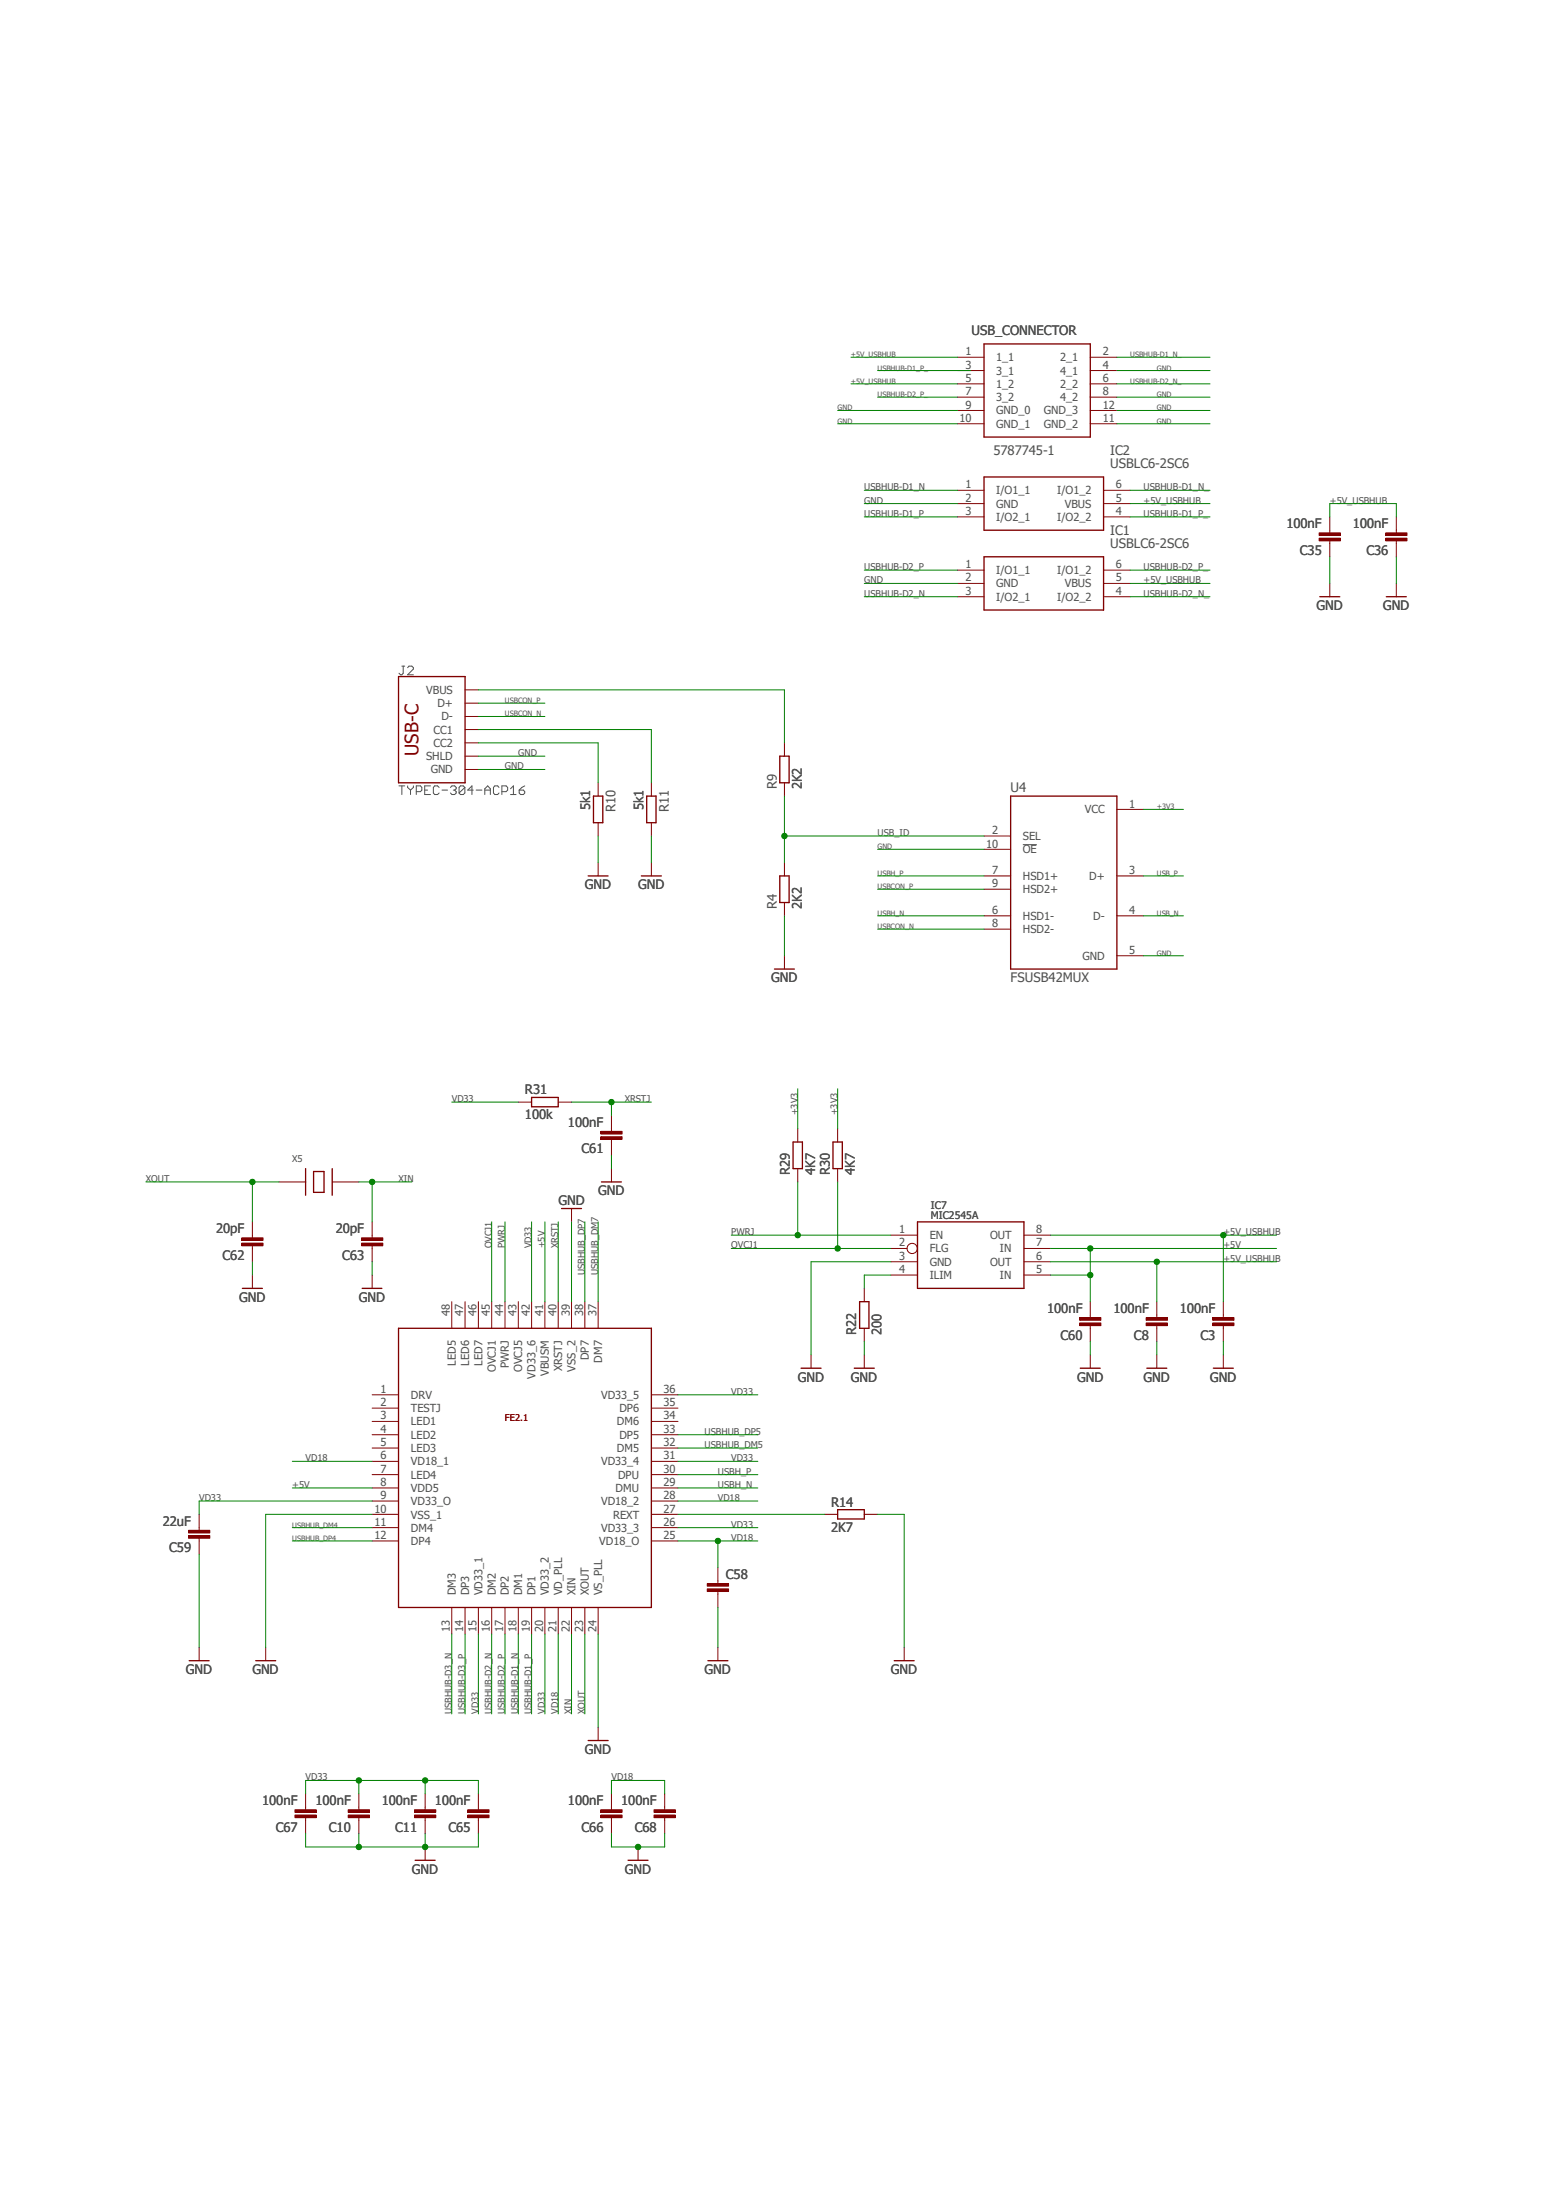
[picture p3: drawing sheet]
<svg xmlns="http://www.w3.org/2000/svg" width="297mm" height="420mm" viewBox="0 0 297 420" stroke-linecap="round" stroke-linejoin="round" font-family="sans-serif">
<path d="M27.3 61.6l242.4 296.8M269.7 61.6l-242.4 296.8" fill="none" stroke="#fff" stroke-width=".19"/>
<g fill="none" stroke="#505050" stroke-width=".19">
<path d="M76.7 127.2h.6M77 127.2v1.3l-.3 .3h-.2l-.3-.3M77.8 127.5l.3-.3h.5l.3 .3v.2l-1.1 1.1h1.1M76.2 150h1.1M76.7 150v1.7M77.8 150v.3l.6 .5M78.4 150.8v.9M78.9 150v.3l-.5 .5M79.5 151.1h.8l.2-.3v-.5l-.2-.3h-.8v1.7M81.1 150.8h.5M82.2 150h-1.1v1.7h1.1M83.8 150.3l-.3-.3h-.5l-.3 .3v1.1l.3 .3h.5l.3-.3"/>
<path d="M84.4 150.8h1M86 150.3l.3-.3h.5l.3 .3v.3l-.3 .2M86.5 150.8h.3M86.8 150.8l.3 .3v.3l-.3 .3h-.5l-.3-.3M88.7 150.3l-.3-.3h-.5l-.3 .3v1.1M88.7 150.3v1.1l-.3 .3h-.5l-.3-.3M88.7 150.3l-1.1 1.1M90.3 150.8h-1l.8-.8v1.7M90.9 150.8h1.1M92.5 150.8h1.1M92.5 151.7v-1.1l.6-.6 .5 .6v1.1M95.2 150.3l-.2-.3h-.6l-.2 .3v1.1l.2 .3h.6l.2-.3"/>
<path d="M95.8 151.1h.8l.3-.3v-.5l-.3-.3h-.8v1.7M97.5 151.7h1M97.5 150.6l.5-.6v1.7M99.1 150.8h.8l.3 .3v.3l-.3 .3h-.5l-.3-.3zM100.2 150l-.6 .3-.5 .5M195.2 161.2h2.7"/>
</g>
<g fill="none" stroke="#800000" stroke-width=".19">
<path d="M109.1 230.7v2.6M86.2 248.5v5.1M88.8 248.5v5.1M91.3 248.5v5.1M93.9 248.5v5.1M96.4 248.5v5.1M98.9 248.5v5.1M101.5 248.5v5.1M104 248.5v5.1M106.6 248.5v5.1M109.1 248.5v5.1M111.6 248.5v5.1"/>
<path d="M114.2 248.5v5.1M71 266.3h5.1M71 268.8h5.1M71 271.4h5.1M71 273.9h5.1M71 276.4h5.1M71 279h5.1M124.3 266.3h5.1M124.3 268.8h5.1M124.3 271.4h5.1M124.3 273.9h5.1M124.3 276.4h5.1"/>
<path d="M124.3 279h5.1M71 281.5h5.1M71 284.1h5.1M71 286.6h5.1M71 289.1h5.1M71 291.6h5.1M71 294.2h5.1M124.3 281.5h5.1M124.3 284.1h5.1M124.3 286.6h5.1M124.3 289.1h5.1M124.3 291.6h5.1"/>
<path d="M124.3 294.2h5.1M157.4 289.1h2.5M165 289.1h2.5M50.7 314.5v2.5M86.2 306.9v5.1M88.8 306.9v5.1M91.3 306.9v5.1M93.9 306.9v5.1M96.4 306.9v5.1M98.9 306.9v5.1M101.5 306.9v5.1M104 306.9v5.1"/>
<path d="M106.6 306.9v5.1M109.1 306.9v5.1M111.6 306.9v5.1M114.2 306.9v5.1M137 301.8v.5M137 303.8v.5M172.6 314.5v2.5M114.2 329.7v2.6"/>
</g>
<path d="M107.2 230.7h3.8M76.1 253.6h48.2v53.3h-48.2zM159.9 288.2h5.1v1.8h-5.1zM48.8 317h3.8M170.7 317h3.8M112.3 332.3h3.8" fill="none" stroke="#800000" stroke-width=".25"/>
<path d="M135 303.3h4.1v.5h-4.1z" fill-rule="evenodd" fill="#800000"/>
<path d="M135 303.3h4.1v.5h-4.1z" fill="none" stroke="#800000" stroke-width=".19"/>
<path d="M135 302.3h4.1v.5h-4.1z" fill-rule="evenodd" fill="#800000"/>
<path d="M38 291.6v.5M38 293.7v.5M137 299.3v2.5M135 302.3h4.1v.5h-4.1zM137 304.3v2.6M137 314.5v2.5" fill="none" stroke="#800000" stroke-width=".19"/>
<path d="M135.1 317h3.8" fill="none" stroke="#800000" stroke-width=".25"/>
<path d="M36 292.1h4v.6h-4z" fill-rule="evenodd" fill="#800000"/>
<path d="M36 292.1h4v.6h-4z" fill="none" stroke="#800000" stroke-width=".19"/>
<path d="M36 293.2h4v.5h-4z" fill-rule="evenodd" fill="#800000"/>
<g fill="none" stroke="#800000" stroke-width=".19">
<path d="M152.3 215.5v2.5M159.9 215.5v2.5M152.3 223.1v2.5M159.9 223.1v2.5M170.1 235.8h5M170.1 238.3h3M195.5 235.8h5M195.5 238.3h5M154.8 258.7v2.5M170.1 240.9h5M170.1 243.4h5M195.5 240.9h5"/>
<path d="M195.5 243.4h5M208.1 251v.5M208.1 253.1v.5M36 293.2h4v.5h-4zM38 289.1v2.5M38 294.2v2.5M38 314.5v2.5"/>
<circle cx="174.1" cy="238.3" r=".98"/>
</g>
<path d="M151.4 218h1.8v5.1h-1.8zM159 218h1.8v5.1h-1.8zM175.1 233.3h20.4v12.7h-20.4zM152.9 261.2h3.8M36.1 317h3.8" fill="none" stroke="#800000" stroke-width=".25"/>
<path d="M206.1 251.5h4v.6h-4z" fill-rule="evenodd" fill="#800000"/>
<path d="M206.1 251.5h4v.6h-4z" fill="none" stroke="#800000" stroke-width=".19"/>
<path d="M206.1 252.6h4v.5h-4z" fill-rule="evenodd" fill="#800000"/>
<path d="M98.9 210.4h2.6M106.6 210.4h2.5M116.7 215.5v.5M116.7 217.5v.5M206.1 252.6h4v.5h-4zM208.1 248.5v2.5M208.1 253.6v2.5M208.1 258.7v2.5" fill="none" stroke="#800000" stroke-width=".19"/>
<path d="M101.5 209.5h5.1v1.8h-5.1zM206.2 261.2h3.8" fill="none" stroke="#800000" stroke-width=".25"/>
<path d="M114.7 216h4v.5h-4z" fill-rule="evenodd" fill="#800000"/>
<path d="M114.7 216h4v.5h-4z" fill="none" stroke="#800000" stroke-width=".19"/>
<path d="M114.7 217h4v.5h-4z" fill-rule="evenodd" fill="#800000"/>
<path d="M114.7 217h4v.5h-4zM116.7 212.9v2.6M116.7 218v2.6M48.2 235.8v.5M48.2 237.8v.5M116.7 223.1v2.5" fill="none" stroke="#800000" stroke-width=".19"/>
<path d="M114.8 225.6h3.8" fill="none" stroke="#800000" stroke-width=".25"/>
<path d="M46.1 236.3h4.1v.5h-4.1z" fill-rule="evenodd" fill="#800000"/>
<path d="M46.1 236.3h4.1v.5h-4.1z" fill="none" stroke="#800000" stroke-width=".19"/>
<path d="M46.1 237.3h4.1v.5h-4.1z" fill-rule="evenodd" fill="#800000"/>
<path d="M46.1 237.3h4.1v.5h-4.1zM48.2 233.3v2.5M48.2 238.3v2.6M71 235.8v.5M71 237.8v.5" fill="none" stroke="#800000" stroke-width=".19"/>
<path d="M69 236.3h4.1v.5h-4.1z" fill-rule="evenodd" fill="#800000"/>
<path d="M69 236.3h4.1v.5h-4.1z" fill="none" stroke="#800000" stroke-width=".19"/>
<path d="M69 237.3h4.1v.5h-4.1z" fill-rule="evenodd" fill="#800000"/>
<path d="M69 237.3h4.1v.5h-4.1zM71 233.3v2.5M71 238.3v2.6M48.2 243.4v2.6M71 243.4v2.6M68.5 345v.5M68.5 347v.5" fill="none" stroke="#800000" stroke-width=".19"/>
<path d="M46.3 246h3.8M69.1 246h3.8" fill="none" stroke="#800000" stroke-width=".25"/>
<path d="M66.5 345.5h4v.5h-4z" fill-rule="evenodd" fill="#800000"/>
<path d="M66.5 345.5h4v.5h-4z" fill="none" stroke="#800000" stroke-width=".19"/>
<path d="M66.5 346.5h4v.5h-4z" fill-rule="evenodd" fill="#800000"/>
<path d="M66.5 346.5h4v.5h-4zM68.5 342.4v2.6M68.5 347.5v2.6M81.2 345v.5M81.2 347v.5" fill="none" stroke="#800000" stroke-width=".19"/>
<path d="M79.1 345.5h4.1v.5h-4.1z" fill-rule="evenodd" fill="#800000"/>
<path d="M79.1 345.5h4.1v.5h-4.1z" fill="none" stroke="#800000" stroke-width=".19"/>
<path d="M79.1 346.5h4.1v.5h-4.1z" fill-rule="evenodd" fill="#800000"/>
<path d="M79.1 346.5h4.1v.5h-4.1zM81.2 342.4v2.6M81.2 347.5v2.6M91.3 345v.5M91.3 347v.5" fill="none" stroke="#800000" stroke-width=".19"/>
<path d="M89.3 345.5h4v.5h-4z" fill-rule="evenodd" fill="#800000"/>
<path d="M89.3 345.5h4v.5h-4z" fill="none" stroke="#800000" stroke-width=".19"/>
<path d="M89.3 346.5h4v.5h-4z" fill-rule="evenodd" fill="#800000"/>
<path d="M58.3 345v.5M58.3 347v.5M89.3 346.5h4v.5h-4zM91.3 342.4v2.6M91.3 347.5v2.6" fill="none" stroke="#800000" stroke-width=".19"/>
<path d="M56.3 345.5h4.1v.5h-4.1z" fill-rule="evenodd" fill="#800000"/>
<path d="M56.3 345.5h4.1v.5h-4.1z" fill="none" stroke="#800000" stroke-width=".19"/>
<path d="M56.3 346.5h4.1v.5h-4.1z" fill-rule="evenodd" fill="#800000"/>
<path d="M56.3 346.5h4.1v.5h-4.1zM58.3 342.4v2.6M58.3 347.5v2.6M81.2 352.6v2.5M116.7 345v.5M116.7 347v.5" fill="none" stroke="#800000" stroke-width=".19"/>
<path d="M79.2 355.1h3.9" fill="none" stroke="#800000" stroke-width=".25"/>
<path d="M114.7 345.5h4v.5h-4z" fill-rule="evenodd" fill="#800000"/>
<path d="M114.7 345.5h4v.5h-4z" fill="none" stroke="#800000" stroke-width=".19"/>
<path d="M114.7 346.5h4v.5h-4z" fill-rule="evenodd" fill="#800000"/>
<path d="M114.7 346.5h4v.5h-4zM116.7 342.4v2.6M116.7 347.5v2.6M126.9 345v.5M126.9 347v.5" fill="none" stroke="#800000" stroke-width=".19"/>
<path d="M124.8 345.5h4.1v.5h-4.1z" fill-rule="evenodd" fill="#800000"/>
<path d="M124.8 345.5h4.1v.5h-4.1z" fill="none" stroke="#800000" stroke-width=".19"/>
<path d="M124.8 346.5h4.1v.5h-4.1z" fill-rule="evenodd" fill="#800000"/>
<g fill="none" stroke="#800000" stroke-width=".19">
<path d="M149.7 141.8v2.6M149.7 149.4v2.6M187.8 159.6h5.1M213.2 154.5h5.1M149.7 164.7v2.5M149.7 172.3v2.5M187.8 167.2h5.1M187.8 174.8h5.1M187.8 177.4h5.1M187.8 169.8h5.1M187.8 162.1h5.1M213.2 167.2h5.1"/>
<path d="M213.2 174.8h5.1M149.7 182.5v2.5M213.2 182.5h5.1M53.3 225.6h5M63.4 225.6h5.1M220.8 251v.5M220.8 253.1v.5M121.8 352.6v2.5M124.8 346.5h4.1v.5h-4.1zM126.9 342.4v2.6M126.9 347.5v2.6"/>
</g>
<path d="M148.8 144.4h1.8v5h-1.8zM192.9 152h20.3v33h-20.3zM148.8 167.2h1.8v5.1h-1.8zM147.8 185h3.8M58.3 223.1v5.1M59.9 223.6h1.9v4h-1.9zM63.4 223.1v5.1M119.9 355.1h3.8" fill="none" stroke="#800000" stroke-width=".25"/>
<path d="M218.8 251.5h4v.6h-4z" fill-rule="evenodd" fill="#800000"/>
<path d="M218.8 251.5h4v.6h-4z" fill="none" stroke="#800000" stroke-width=".19"/>
<path d="M218.8 252.6h4v.5h-4z" fill-rule="evenodd" fill="#800000"/>
<path d="M218.8 252.6h4v.5h-4zM220.8 248.5v2.5M220.8 253.6v2.5M233.5 251v.5M233.5 253.1v.5" fill="none" stroke="#800000" stroke-width=".19"/>
<path d="M231.5 251.5h4v.6h-4z" fill-rule="evenodd" fill="#800000"/>
<path d="M231.5 251.5h4v.6h-4z" fill="none" stroke="#800000" stroke-width=".19"/>
<path d="M231.5 252.6h4v.5h-4z" fill-rule="evenodd" fill="#800000"/>
<g fill="none" stroke="#800000" stroke-width=".19">
<path d="M182.8 68.2h5M182.8 70.7h5M182.8 73.3h5M182.8 75.8h5M182.8 78.4h5M208.1 68.2h5.1M208.1 70.7h5.1M208.1 73.3h5.1M208.1 75.8h5.1M208.1 78.4h5.1M182.8 80.9h5M182.8 93.6h5"/>
<path d="M182.8 96.1h5M182.8 98.7h5M208.1 80.9h5.1M210.7 93.6h5M210.7 96.1h5M210.7 98.7h5M182.8 108.8h5M182.8 111.4h5M182.8 113.9h5M210.7 108.8h5M210.7 111.4h5M210.7 113.9h5"/>
<path d="M253.8 101.2v.5M253.8 103.3v.5M88.8 131.7h2.5M88.8 139.3h2.5M88.8 134.2h2.5M88.8 136.8h2.5M88.8 146.9h2.5M88.8 141.8h2.5M88.8 144.4h2.5M114.2 149.4v2.6M114.2 157.1v2.5M124.3 149.4v2.6"/>
<path d="M124.3 157.1v2.5M114.2 164.7v2.5M124.3 164.7v2.5M165 246v2.5M165 253.6v2.5M165 258.7v2.5M220.8 258.7v2.5M231.5 252.6h4v.5h-4zM233.5 248.5v2.5M233.5 253.6v2.5M233.5 258.7v2.5"/>
</g>
<path d="M187.8 65.7h20.3v17.7h-20.3zM187.8 91.1h22.9v10.1h-22.9zM187.8 106.3h22.9v10.2h-22.9zM76.1 129.2h12.7v20.2h-12.7zM113.3 152h1.8v5.1h-1.8zM123.4 152h1.8v5.1h-1.8zM112.3 167.2h3.8M122.4 167.2h3.8M164.1 248.5h1.8v5.1h-1.8zM163.1 261.2h3.8M218.9 261.2h3.8M231.6 261.2h3.8" fill="none" stroke="#800000" stroke-width=".25"/>
<path d="M251.8 101.7h4.1v.5h-4.1z" fill-rule="evenodd" fill="#800000"/>
<path d="M251.8 101.7h4.1v.5h-4.1z" fill="none" stroke="#800000" stroke-width=".19"/>
<path d="M251.8 102.7h4.1v.6h-4.1z" fill-rule="evenodd" fill="#800000"/>
<path d="M253.8 98.7v2.5M251.8 102.7h4.1v.6h-4.1zM253.8 103.8v2.5M266.5 101.2v.5M266.5 103.3v.5" fill="none" stroke="#800000" stroke-width=".19"/>
<path d="M264.5 101.7h4.1v.5h-4.1z" fill-rule="evenodd" fill="#800000"/>
<path d="M264.5 101.7h4.1v.5h-4.1z" fill="none" stroke="#800000" stroke-width=".19"/>
<path d="M264.5 102.7h4.1v.6h-4.1z" fill-rule="evenodd" fill="#800000"/>
<path d="M266.5 98.7v2.5M253.8 111.4v2.5M264.5 102.7h4.1v.6h-4.1zM266.5 103.8v2.5M266.5 111.4v2.5" fill="none" stroke="#800000" stroke-width=".19"/>
<path d="M251.9 113.9h3.8M264.6 113.9h3.8" fill="none" stroke="#800000" stroke-width=".25"/>
<g fill="none" stroke="#008000" stroke-width=".19">
<path d="M218.3 154.5h7.6M152.3 207.9v7.6M159.9 207.9v7.6M109.1 233.3v15.2M116.7 220.6v2.5M48.2 240.9v2.5M71 240.9v2.5M170.1 240.9h-15.3v17.8M208.1 256.1v2.6M38 296.7v17.8M71 289.1h-20.3v25.4M167.5 289.1h5.1v25.4"/>
<path d="M114.2 312v17.7M137 306.9v7.6M58.3 350.1v2.5h33v-2.5M81.2 350.1v2.5"/>
</g>
<circle cx="81.1" cy="352.6" r=".51" fill="#008000"/>
<g fill="none" stroke="#008000" stroke-width=".19">
<path d="M68.5 350.1v2.5"/>
<circle cx="81.1" cy="352.6" r=".51"/>
</g>
<circle cx="68.5" cy="352.6" r=".51" fill="#008000"/>
<g fill="none" stroke="#008000" stroke-width=".19">
<path d="M116.7 350.1v2.5h10.2v-2.5"/>
<circle cx="68.5" cy="352.6" r=".51"/>
</g>
<circle cx="121.8" cy="352.6" r=".51" fill="#008000"/>
<g fill="none" stroke="#008000" stroke-width=".19">
<path d="M159.9 78.4h22.9M213.2 78.4h17.8M213.2 75.8h17.8M213.2 70.7h17.8M159.9 80.9h22.9M165 96.1h17.8M213.2 80.9h17.8M165 111.4h17.8M253.8 106.3v5.1M266.5 106.3v5.1M91.3 146.9h12.7M91.3 144.4h12.7"/>
<path d="M114.2 159.6v5.1M124.3 159.6v5.1M149.7 174.8v7.7M167.5 162.1h20.3M218.3 182.5h7.6M208.1 238.3h35.6M165 256.1v2.6M208.1 243.4v5.1M220.8 256.1v2.6M233.5 256.1v2.6"/>
<circle cx="121.8" cy="352.6" r=".51"/>
</g>
<circle cx="208.1" cy="238.3" r=".51" fill="#008000"/>
<g fill="none" stroke="#008000" stroke-width=".19">
<path d="M200.5 238.3h7.6v5.1h-7.6"/>
<circle cx="208.1" cy="238.3" r=".51"/>
</g>
<circle cx="208.1" cy="243.4" r=".51" fill="#008000"/>
<g fill="none" stroke="#008000" stroke-width=".19">
<path d="M218.3 167.2h7.6M218.3 174.8h7.6M104 233.3v15.2M55.8 284.1h15.2M129.4 289.1h28M129.4 294.2h15.3M137 294.2v5.1"/>
<circle cx="208.1" cy="243.4" r=".51"/>
</g>
<circle cx="137" cy="294.2" r=".51" fill="#008000"/>
<g fill="none" stroke="#008000" stroke-width=".19">
<path d="M86.2 210.4h12.7M101.5 233.3v15.2M55.8 279h15.2M129.4 279h15.3M129.4 266.3h15.3M71 286.6h-33v2.5M129.4 286.6h15.3M129.4 291.6h15.3M91.3 312v15.2M104 312v15.2M106.6 312v15.2M81.2 339.9v2.5"/>
<path d="M58.3 342.4v-2.5h33v2.5M116.7 342.4v-2.5h10.2v2.5"/>
<circle cx="137" cy="294.2" r=".51"/>
</g>
<circle cx="81.1" cy="339.9" r=".51" fill="#008000"/>
<g fill="none" stroke="#008000" stroke-width=".19">
<path d="M68.5 339.9v2.5"/>
<circle cx="81.1" cy="339.9" r=".51"/>
</g>
<circle cx="68.5" cy="339.9" r=".51" fill="#008000"/>
<g fill="none" stroke="#008000" stroke-width=".19">
<path d="M200.5 235.8h43.2M233.5 235.8v12.7M86.2 312v15.2M88.8 312v15.2"/>
<circle cx="68.5" cy="339.9" r=".51"/>
</g>
<circle cx="233.5" cy="235.8" r=".51" fill="#008000"/>
<g fill="none" stroke="#008000" stroke-width=".19">
<path d="M200.5 240.9h43.2M220.8 240.9v7.6"/>
<circle cx="233.5" cy="235.8" r=".51"/>
</g>
<circle cx="220.8" cy="240.9" r=".51" fill="#008000"/>
<g fill="none" stroke="#008000" stroke-width=".19">
<path d="M162.4 68.2h20.4M162.4 73.3h20.4M215.7 96.1h15.3M253.8 98.7v-2.6h12.7v2.6M215.7 111.4h15.3M93.9 233.3v15.2M139.6 238.3h30.5M159.9 225.6v12.7"/>
<circle cx="220.8" cy="240.9" r=".51"/>
</g>
<circle cx="159.9" cy="238.3" r=".51" fill="#008000"/>
<g fill="none" stroke="#008000" stroke-width=".19">
<path d="M96.4 233.3v15.2M139.6 235.8h30.5M152.3 225.6v10.2"/>
<circle cx="159.9" cy="238.3" r=".51"/>
</g>
<circle cx="152.3" cy="235.8" r=".51" fill="#008000"/>
<g fill="none" stroke="#008000" stroke-width=".19">
<path d="M109.1 210.4h15.2M116.7 210.4v2.5M106.6 233.3v15.2"/>
<circle cx="152.3" cy="235.8" r=".51"/>
</g>
<circle cx="116.7" cy="210.4" r=".51" fill="#008000"/>
<g fill="none" stroke="#008000" stroke-width=".19">
<path d="M68.5 225.6h10.1M71 225.6v7.7M109.1 312v15.2"/>
<circle cx="116.7" cy="210.4" r=".51"/>
</g>
<circle cx="71" cy="225.6" r=".51" fill="#008000"/>
<g fill="none" stroke="#008000" stroke-width=".19">
<path d="M53.3 225.6h-5.1v7.7M111.6 312v15.2"/>
<circle cx="71" cy="225.6" r=".51"/>
</g>
<circle cx="48.2" cy="225.6" r=".51" fill="#008000"/>
<g fill="none" stroke="#008000" stroke-width=".19">
<path d="M91.3 136.8h12.7M91.3 134.2h12.7M149.7 152v12.7M149.7 159.6h38.1M167.5 177.4h20.3M167.5 169.8h20.3M167.5 167.2h20.3M167.5 174.8h20.3M27.9 225.6h20.3M111.6 233.3v15.2M114.2 233.3v15.2M55.8 291.6h15.2"/>
<path d="M55.8 294.2h15.2M129.4 281.5h15.3M129.4 284.1h15.3"/>
<circle cx="48.2" cy="225.6" r=".51"/>
</g>
<circle cx="149.7" cy="159.6" r=".51" fill="#008000"/>
<g fill="none" stroke="#008000" stroke-width=".19">
<path d="M167.5 70.7h17.8M167.5 75.8h15.3M213.2 68.2h17.8M213.2 73.3h17.8M165 98.7h17.8M165 93.6h17.8M215.7 98.7h15.3M215.7 93.6h15.3M165 108.8h17.8M165 113.9h17.8M215.7 108.8h15.3M215.7 113.9h15.3"/>
<path d="M91.3 131.7h58.4v10.1M91.3 139.3h33v10.1M91.3 141.8h22.9v7.6M170.1 243.4h-5.1v2.6M129.4 273.9h15.3M129.4 276.4h15.3M93.9 312v15.2M96.4 312v15.2M98.9 312v15.2M101.5 312v15.2"/>
<circle cx="149.7" cy="159.6" r=".51"/>
</g>
<text font-size="3.6" fill="#800000" x="79.9" y="144.3" transform="rotate(-90 79.9 144.3)">USB-C</text>
<g font-size="2.5" fill="#505050">
<text x="185.4" y="64">USB_CONNECTOR</text>
<text x="189.6" y="86.9">5787745-1</text>
<text x="211.9" y="89.4">USBLC6-2SC6</text>
<text x="211.9" y="86.9">IC2</text>
<text x="245.5" y="100.8">100nF</text>
<text x="258.2" y="100.8">100nF</text>
<text x="211.9" y="104.6">USBLC6-2SC6</text>
<text x="211.9" y="102.1">IC1</text>
<text x="248.1" y="105.9">C35</text>
<text x="260.8" y="105.9">C36</text>
<text x="251.3" y="116.5">GND</text>
<text x="264" y="116.5">GND</text>
<text x="112.7" y="154.6" transform="rotate(-90 112.7 154.6)">5k1</text>
<text x="117.5" y="155" transform="rotate(-90 117.5 155)">R10</text>
<text x="122.8" y="154.6" transform="rotate(-90 122.8 154.6)">5k1</text>
<text x="127.6" y="155" transform="rotate(-90 127.6 155)">R11</text>
<text x="148.3" y="150.7" transform="rotate(-90 148.3 150.7)">R9</text>
<text x="153" y="150.7" transform="rotate(-90 153 150.7)">2K2</text>
<text x="192.9" y="151.2">U4</text>
<text x="111.6" y="169.8">GND</text>
<text x="121.8" y="169.8">GND</text>
<text x="148.3" y="173.6" transform="rotate(-90 148.3 173.6)">R4</text>
<text x="153" y="173.6" transform="rotate(-90 153 173.6)">2K2</text>
<text x="147.2" y="187.5">GND</text>
<text x="192.9" y="187.5">FSUSB42MUX</text>
<text x="100.2" y="208.9">R31</text>
<text x="100.2" y="213.7">100k</text>
<text x="108.4" y="215.1">100nF</text>
<text x="111" y="220.2">C61</text>
<text x="150.8" y="224.4" transform="rotate(-90 150.8 224.4)">R29</text>
<text x="155.6" y="224.4" transform="rotate(-90 155.6 224.4)">4K7</text>
<text x="158.4" y="224.4" transform="rotate(-90 158.4 224.4)">R30</text>
<text x="163.2" y="224.4" transform="rotate(-90 163.2 224.4)">4K7</text>
<text x="106.6" y="230">GND</text>
<text x="114.2" y="228.2">GND</text>
<text x="41.2" y="235.4">20pF</text>
<text x="64.1" y="235.4">20pF</text>
<text x="42.5" y="240.5">C62</text>
<text x="65.3" y="240.5">C63</text>
<text x="45.6" y="248.5">GND</text>
<text x="68.5" y="248.5">GND</text>
<text x="199.9" y="250.7">100nF</text>
<text x="212.5" y="250.7">100nF</text>
<text x="225.2" y="250.7">100nF</text>
<text x="163.5" y="254.8" transform="rotate(-90 163.5 254.8)">R22</text>
<text x="168.3" y="254.8" transform="rotate(-90 168.3 254.8)">200</text>
<text x="202.4" y="255.7">C60</text>
<text x="216.5" y="255.7">C8</text>
<text x="229.1" y="255.7">C3</text>
<text x="152.3" y="263.7">GND</text>
<text x="162.4" y="263.7">GND</text>
<text x="205.6" y="263.7">GND</text>
<text x="218.3" y="263.7">GND</text>
<text x="231" y="263.7">GND</text>
<text x="158.6" y="287.6">R14</text>
<text x="31.1" y="291.3">22uF</text>
<text x="158.6" y="292.4">2K7</text>
<text x="32.3" y="296.3">C59</text>
<text x="138.6" y="301.4">C58</text>
<text x="35.5" y="319.6">GND</text>
<text x="48.2" y="319.6">GND</text>
<text x="134.5" y="319.6">GND</text>
<text x="170.1" y="319.6">GND</text>
<text x="111.6" y="334.8">GND</text>
<text x="50" y="344.6">100nF</text>
<text x="60.2" y="344.6">100nF</text>
<text x="72.9" y="344.6">100nF</text>
<text x="83" y="344.6">100nF</text>
<text x="108.4" y="344.6">100nF</text>
<text x="118.6" y="344.6">100nF</text>
<text x="52.6" y="349.7">C67</text>
<text x="62.8" y="349.7">C10</text>
<text x="75.4" y="349.7">C11</text>
<text x="85.6" y="349.7">C65</text>
<text x="111" y="349.7">C66</text>
<text x="121.2" y="349.7">C68</text>
<text x="78.6" y="357.7">GND</text>
<text x="119.3" y="357.7">GND</text>
</g>
<g font-size="2.1" fill="#505050">
<text x="184.3" y="67.9">1</text>
<text x="184.3" y="70.4">3</text>
<text x="190.2" y="69">1_1</text>
<text x="190.2" y="71.5">3_1</text>
<text x="202.4" y="69">2_1</text>
<text x="202.4" y="71.5">4_1</text>
<text x="210.5" y="67.9">2</text>
<text x="210.5" y="70.4">4</text>
<text x="184.3" y="72.9">5</text>
<text x="184.3" y="75.5">7</text>
<text x="190.2" y="74">1_2</text>
<text x="190.2" y="76.6">3_2</text>
<text x="202.4" y="74">2_2</text>
<text x="202.4" y="76.6">4_2</text>
<text x="210.5" y="72.9">6</text>
<text x="210.5" y="75.5">8</text>
<text x="183.2" y="80.6">10</text>
<text x="184.3" y="78">9</text>
<text x="190.2" y="79.1">GND_0</text>
<text x="190.2" y="81.7">GND_1</text>
<text x="199.3" y="79.1">GND_3</text>
<text x="199.3" y="81.7">GND_2</text>
<text x="210.5" y="78">12</text>
<text x="210.5" y="80.6">11</text>
<text x="184.3" y="93.2">1</text>
<text x="184.3" y="95.8">2</text>
<text x="190.2" y="94.4">I/O1_1</text>
<text x="201.8" y="94.4">I/O1_2</text>
<text x="213" y="93.2">6</text>
<text x="213" y="95.8">5</text>
<text x="184.3" y="98.3">3</text>
<text x="190.2" y="96.9">GND</text>
<text x="190.2" y="99.4">I/O2_1</text>
<text x="201.8" y="99.4">I/O2_2</text>
<text x="203.2" y="96.9">VBUS</text>
<text x="213" y="98.3">4</text>
<text x="184.3" y="108.5">1</text>
<text x="184.3" y="111">2</text>
<text x="184.3" y="113.5">3</text>
<text x="190.2" y="109.6">I/O1_1</text>
<text x="190.2" y="112.1">GND</text>
<text x="201.8" y="109.6">I/O1_2</text>
<text x="203.2" y="112.1">VBUS</text>
<text x="213" y="108.5">6</text>
<text x="213" y="111">5</text>
<text x="213" y="113.5">4</text>
<text x="190.2" y="114.7">I/O2_1</text>
<text x="201.8" y="114.7">I/O2_2</text>
<text x="81.4" y="132.5">VBUS</text>
<text x="83.5" y="135">D+</text>
<text x="84.2" y="137.5">D-</text>
<text x="82.8" y="140.1">CC1</text>
<text x="82.8" y="142.6">CC2</text>
<text x="81.3" y="145.1">SHLD</text>
<text x="82.2" y="147.7">GND</text>
<text x="207.1" y="155.3">VCC</text>
<text x="215.6" y="154.2">1</text>
<text x="188.3" y="161.8">10</text>
<text x="189.4" y="159.3">2</text>
<text x="195.2" y="160.4">SEL</text>
<text x="189.4" y="166.9">7</text>
<text x="195.2" y="168">HSD1+</text>
<text x="195.2" y="162.9">OE</text>
<text x="207.9" y="168">D+</text>
<text x="215.6" y="166.9">3</text>
<text x="189.4" y="169.4">9</text>
<text x="195.2" y="170.5">HSD2+</text>
<text x="189.4" y="174.5">6</text>
<text x="189.4" y="177">8</text>
<text x="195.2" y="175.6">HSD1-</text>
<text x="195.2" y="178.1">HSD2-</text>
<text x="208.7" y="175.6">D-</text>
<text x="215.6" y="174.5">4</text>
<text x="206.6" y="183.2">GND</text>
<text x="215.6" y="182.1">5</text>
<text x="171.7" y="235.4">1</text>
<text x="171.7" y="238">2</text>
<text x="177.5" y="236.6">EN</text>
<text x="177.5" y="239.1">FLG</text>
<text x="189" y="236.6">OUT</text>
<text x="190.9" y="239.1">IN</text>
<text x="197.8" y="235.4">8</text>
<text x="197.8" y="238">7</text>
<text x="171.7" y="240.5">3</text>
<text x="171.7" y="243">4</text>
<text x="177.5" y="241.6">GND</text>
<text x="177.5" y="244.2">ILIM</text>
<text x="189" y="241.6">OUT</text>
<text x="190.9" y="244.2">IN</text>
<text x="197.8" y="240.5">6</text>
<text x="197.8" y="243">5</text>
<text x="85.9" y="251.2" transform="rotate(-90 85.9 251.2)">48</text>
<text x="88.4" y="251.2" transform="rotate(-90 88.4 251.2)">47</text>
<text x="91" y="251.2" transform="rotate(-90 91 251.2)">46</text>
<text x="93.5" y="251.2" transform="rotate(-90 93.5 251.2)">45</text>
<text x="96.1" y="251.2" transform="rotate(-90 96.1 251.2)">44</text>
<text x="98.6" y="251.2" transform="rotate(-90 98.6 251.2)">43</text>
<text x="101.1" y="251.2" transform="rotate(-90 101.1 251.2)">42</text>
<text x="103.7" y="251.2" transform="rotate(-90 103.7 251.2)">41</text>
<text x="106.2" y="251.2" transform="rotate(-90 106.2 251.2)">40</text>
<text x="108.8" y="251.2" transform="rotate(-90 108.8 251.2)">39</text>
<text x="111.3" y="251.2" transform="rotate(-90 111.3 251.2)">38</text>
<text x="113.8" y="251.2" transform="rotate(-90 113.8 251.2)">37</text>
<text x="87" y="260.7" transform="rotate(-90 87 260.7)">LED5</text>
<text x="89.5" y="260.7" transform="rotate(-90 89.5 260.7)">LED6</text>
<text x="92.1" y="260.7" transform="rotate(-90 92.1 260.7)">LED7</text>
<text x="94.6" y="262" transform="rotate(-90 94.6 262)">OVCJ1</text>
<text x="97.2" y="261.2" transform="rotate(-90 97.2 261.2)">PWRJ</text>
<text x="99.7" y="262" transform="rotate(-90 99.7 262)">OVCJ5</text>
<text x="102.2" y="263.2" transform="rotate(-90 102.2 263.2)">VD33_6</text>
<text x="104.8" y="262.6" transform="rotate(-90 104.8 262.6)">VBUSM</text>
<text x="107.3" y="261.7" transform="rotate(-90 107.3 261.7)">XRSTJ</text>
<text x="109.9" y="261.8" transform="rotate(-90 109.9 261.8)">VSS_2</text>
<text x="112.4" y="259.7" transform="rotate(-90 112.4 259.7)">DP7</text>
<text x="114.9" y="260.1" transform="rotate(-90 114.9 260.1)">DM7</text>
<text x="72.6" y="265.9">1</text>
<text x="72.6" y="268.4">2</text>
<text x="78.4" y="267">DRV</text>
<text x="78.4" y="269.6">TESTJ</text>
<text x="114.7" y="267">VD33_5</text>
<text x="118.2" y="269.6">DP6</text>
<text x="126.7" y="268.4">35</text>
<text x="126.7" y="265.9">36</text>
<text x="72.6" y="271">3</text>
<text x="72.6" y="273.5">4</text>
<text x="78.4" y="272.1">LED1</text>
<text x="78.4" y="274.7">LED2</text>
<text x="117.8" y="272.1">DM6</text>
<text x="118.2" y="274.7">DP5</text>
<text x="126.7" y="273.5">33</text>
<text x="126.7" y="271">34</text>
<text x="72.6" y="276.1">5</text>
<text x="72.6" y="278.6">6</text>
<text x="72.6" y="281.1">7</text>
<text x="78.4" y="277.2">LED3</text>
<text x="78.4" y="279.7">VD18_1</text>
<text x="114.7" y="279.7">VD33_4</text>
<text x="117.8" y="277.2">DM5</text>
<text x="126.7" y="281.1">30</text>
<text x="126.7" y="278.6">31</text>
<text x="126.7" y="276.1">32</text>
<text x="72.6" y="283.7">8</text>
<text x="72.6" y="286.2">9</text>
<text x="78.4" y="282.3">LED4</text>
<text x="78.4" y="284.8">VDD5</text>
<text x="78.4" y="287.4">VD33_O</text>
<text x="114.7" y="287.4">VD18_2</text>
<text x="117.5" y="284.8">DMU</text>
<text x="118" y="282.3">DPU</text>
<text x="126.7" y="286.2">28</text>
<text x="126.7" y="283.7">29</text>
<text x="71.5" y="288.8">10</text>
<text x="71.5" y="291.3">11</text>
<text x="71.5" y="293.8">12</text>
<text x="78.4" y="289.9">VSS_1</text>
<text x="78.4" y="292.4">DM4</text>
<text x="114.7" y="292.4">VD33_3</text>
<text x="117.1" y="289.9">REXT</text>
<text x="126.7" y="293.8">25</text>
<text x="126.7" y="291.3">26</text>
<text x="126.7" y="288.8">27</text>
<text x="78.4" y="294.9">DP4</text>
<text x="114.4" y="294.9">VD18_O</text>
<text x="87" y="304.5" transform="rotate(-90 87 304.5)">DM3</text>
<text x="89.5" y="304.5" transform="rotate(-90 89.5 304.5)">DP3</text>
<text x="92.1" y="304.5" transform="rotate(-90 92.1 304.5)">VD33_1</text>
<text x="94.6" y="304.5" transform="rotate(-90 94.6 304.5)">DM2</text>
<text x="97.2" y="304.5" transform="rotate(-90 97.2 304.5)">DP2</text>
<text x="99.7" y="304.5" transform="rotate(-90 99.7 304.5)">DM1</text>
<text x="102.2" y="304.5" transform="rotate(-90 102.2 304.5)">DP1</text>
<text x="104.8" y="304.5" transform="rotate(-90 104.8 304.5)">VD33_2</text>
<text x="107.3" y="304.5" transform="rotate(-90 107.3 304.5)">VD_PLL</text>
<text x="109.9" y="304.5" transform="rotate(-90 109.9 304.5)">XIN</text>
<text x="112.4" y="304.5" transform="rotate(-90 112.4 304.5)">XOUT</text>
<text x="114.9" y="304.5" transform="rotate(-90 114.9 304.5)">VS_PLL</text>
<text x="85.9" y="311.5" transform="rotate(-90 85.9 311.5)">13</text>
<text x="88.4" y="311.5" transform="rotate(-90 88.4 311.5)">14</text>
<text x="91" y="311.5" transform="rotate(-90 91 311.5)">15</text>
<text x="93.5" y="311.5" transform="rotate(-90 93.5 311.5)">16</text>
<text x="96.1" y="311.5" transform="rotate(-90 96.1 311.5)">17</text>
<text x="98.6" y="311.5" transform="rotate(-90 98.6 311.5)">18</text>
<text x="101.1" y="311.5" transform="rotate(-90 101.1 311.5)">19</text>
<text x="103.7" y="311.5" transform="rotate(-90 103.7 311.5)">20</text>
<text x="106.2" y="311.5" transform="rotate(-90 106.2 311.5)">21</text>
<text x="108.8" y="311.5" transform="rotate(-90 108.8 311.5)">22</text>
<text x="111.3" y="311.5" transform="rotate(-90 111.3 311.5)">23</text>
<text x="113.8" y="311.5" transform="rotate(-90 113.8 311.5)">24</text>
</g>
<g font-size="2" fill="#505050">
<text x="177.7" y="232.6">MIC2545A</text>
<text x="177.7" y="230.7">IC7</text>
</g>
<g font-size="1.8" fill="#505050">
<text x="165" y="93.6">USBHUB-D1_N</text>
<text x="218.3" y="93.6">USBHUB-D1_N_</text>
<text x="165" y="96.1">GND</text>
<text x="165" y="98.7">USBHUB-D1_P</text>
<text x="218.3" y="96.1">+5V_USBHUB</text>
<text x="218.3" y="98.7">USBHUB-D1_P_</text>
<text x="253.8" y="96.1">+5V_USBHUB</text>
<text x="165" y="111.4">GND</text>
<text x="165" y="108.8">USBHUB-D2_P</text>
<text x="165" y="113.9">USBHUB-D2_N</text>
<text x="218.3" y="111.4">+5V_USBHUB</text>
<text x="218.3" y="108.8">USBHUB-D2_P_</text>
<text x="218.3" y="113.9">USBHUB-D2_N_</text>
<text x="96.4" y="146.9">GND</text>
<text x="98.9" y="144.4">GND</text>
<text x="167.5" y="159.6">USB_ID</text>
<text x="86.2" y="210.4">VD33</text>
<text x="119.3" y="210.4">XRSTJ</text>
<text x="152.3" y="212.9" transform="rotate(-90 152.3 212.9)">+3V3</text>
<text x="159.9" y="212.9" transform="rotate(-90 159.9 212.9)">+3V3</text>
<text x="55.8" y="221.8">X5</text>
<text x="27.9" y="225.6">XOUT</text>
<text x="76.1" y="225.6">XIN</text>
<text x="93.9" y="238.3" transform="rotate(-90 93.9 238.3)">OVCJ1</text>
<text x="96.4" y="238.3" transform="rotate(-90 96.4 238.3)">PWRJ</text>
<text x="101.5" y="238.3" transform="rotate(-90 101.5 238.3)">VD33</text>
<text x="104" y="238.3" transform="rotate(-90 104 238.3)">+5V</text>
<text x="106.6" y="238.3" transform="rotate(-90 106.6 238.3)">XRSTJ</text>
<text x="139.6" y="238.3">OVCJ1</text>
<text x="139.6" y="235.8">PWRJ</text>
<text x="233.5" y="238.3">+5V</text>
<text x="233.5" y="235.8">+5V_USBHUB</text>
<text x="111.6" y="243.4" transform="rotate(-90 111.6 243.4)">USBHUB_DP7</text>
<text x="114.2" y="243.4" transform="rotate(-90 114.2 243.4)">USBHUB_DM7</text>
<text x="233.5" y="240.9">+5V_USBHUB</text>
<text x="139.6" y="266.3">VD33</text>
<text x="134.5" y="273.9">USBHUB_DP5</text>
<text x="58.3" y="279">VD18</text>
<text x="134.5" y="276.4">USBHUB_DM5</text>
<text x="137" y="281.5">USBH_P</text>
<text x="139.6" y="279">VD33</text>
<text x="38" y="286.6">VD33</text>
<text x="55.8" y="284.1">+5V</text>
<text x="137" y="286.6">VD18</text>
<text x="137" y="284.1">USBH_N</text>
<text x="139.6" y="291.6">VD33</text>
<text x="139.6" y="294.2">VD18</text>
<text x="86.2" y="327.2" transform="rotate(-90 86.2 327.2)">USBHUB-D3_N</text>
<text x="88.8" y="327.2" transform="rotate(-90 88.8 327.2)">USBHUB-D3_P</text>
<text x="91.3" y="327.2" transform="rotate(-90 91.3 327.2)">VD33</text>
<text x="93.9" y="327.2" transform="rotate(-90 93.9 327.2)">USBHUB-D2_N</text>
<text x="96.4" y="327.2" transform="rotate(-90 96.4 327.2)">USBHUB-D2_P</text>
<text x="98.9" y="327.2" transform="rotate(-90 98.9 327.2)">USBHUB-D1_N</text>
<text x="101.5" y="327.2" transform="rotate(-90 101.5 327.2)">USBHUB-D1_P</text>
<text x="104" y="327.2" transform="rotate(-90 104 327.2)">VD33</text>
<text x="106.6" y="327.2" transform="rotate(-90 106.6 327.2)">VD18</text>
<text x="109.1" y="327.2" transform="rotate(-90 109.1 327.2)">XIN</text>
<text x="111.6" y="327.2" transform="rotate(-90 111.6 327.2)">XOUT</text>
<text x="58.3" y="339.9">VD33</text>
<text x="116.7" y="339.9">VD18</text>
</g>
<text font-size="1.8" fill="#800000" x="96.4" y="271.4">FE2.1</text>
<g font-size="1.4" fill="#505050">
<text x="162.4" y="68.2">+5V_USBHUB</text>
<text x="167.5" y="70.7">USBHUB-D1_P_</text>
<text x="215.7" y="68.2">USBHUB-D1_N_</text>
<text x="220.8" y="70.7">GND</text>
<text x="162.4" y="73.3">+5V_USBHUB</text>
<text x="167.5" y="75.8">USBHUB-D2_P_</text>
<text x="215.7" y="73.3">USBHUB-D2_N_</text>
<text x="220.8" y="75.8">GND</text>
<text x="159.9" y="78.4">GND</text>
<text x="159.9" y="80.9">GND</text>
<text x="220.8" y="80.9">GND</text>
<text x="220.8" y="78.4">GND</text>
<text x="96.4" y="136.8">USBCON_N</text>
<text x="96.4" y="134.2">USBCON_P</text>
<text x="220.8" y="154.5">+3V3</text>
<text x="167.5" y="162.1">GND</text>
<text x="167.5" y="167.2">USBH_P</text>
<text x="220.8" y="167.2">USB_P</text>
<text x="167.5" y="169.8">USBCON_P</text>
<text x="167.5" y="177.4">USBCON_N</text>
<text x="167.5" y="174.8">USBH_N</text>
<text x="220.8" y="174.8">USB_N</text>
<text x="220.8" y="182.5">GND</text>
<text x="55.8" y="291.6">USBHUB_DM4</text>
<text x="55.8" y="294.2">USBHUB_DP4</text>
</g>
</svg>
